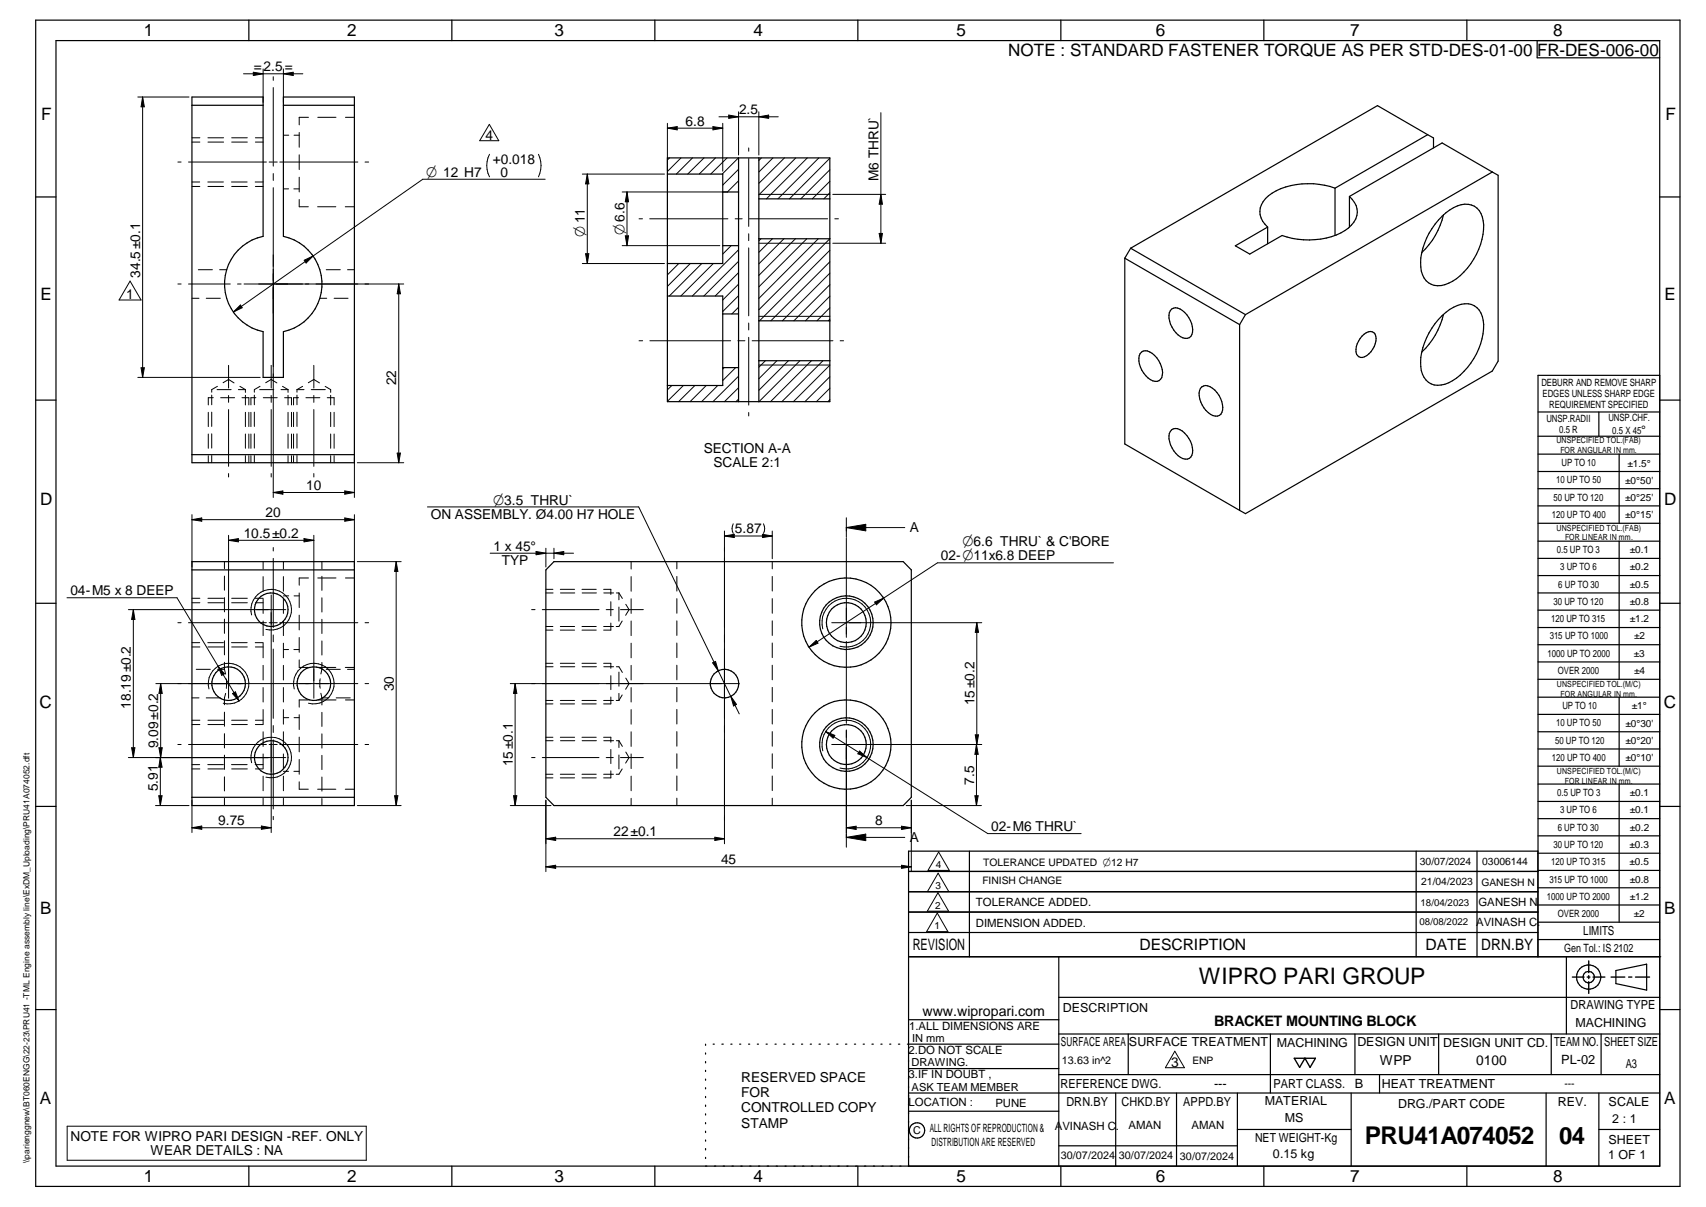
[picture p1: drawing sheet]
<svg xmlns="http://www.w3.org/2000/svg" width="420mm" height="297mm" viewBox="0 0 420 297" stroke-linecap="round" stroke-linejoin="round" font-family="sans-serif">
<g fill="none" stroke="#000" stroke-width=".3">
<path d="M8.8 5h405v287h-405zM13.8 10h395v277h-395zM61.3 5v5M111.3 5v5M161.3 5v5M211.3 5v5M261.3 5v5M311.3 5v5M361.3 5v5M378.6 10v4.2h30.2M47.3 25.9h17.5M47.3 23.9h17.5v34.3a12 12 0 0 0-9.5 11.7 12 12 0 0 0 9.5 11.7v11.3h5v-11.3a12 12 0 0 0 9.5-11.7 12 12 0 0 0-9.5-11.7v-34.3h17.5v90h-40z"/>
<path d="M69.8 25.9h17.5M164.4 38.9h40v59.9h-40zM181.9 38.9v59.9M186.9 38.9v59.9M351.6 33.1l1.4 .9v2.4M351.6 33.1l-12.4-7.1-60.7 35.1M351.6 33.1l-22.8 13.2M8.8 48.5h5M164.4 42.8h13.6v22.1h-13.6M178 47.2h3.9M186.9 48.9h17.5M186.9 58.8h17.5"/>
<path d="M312.2 55.9v4.1M328.8 46.3v11.7M328.8 46.3a18.6 18.6 0 0 0-15.5 1.2 5 5 0 0 0-2.3 6.9l1.2 1.5M332.3 48.3a4.7 4.7 0 0 1-.2 7.8 18 18 0 0 1-16.3 1.9l-8 4.5-3.6-2 8-4.6M332.3 48.3v7.6M355.2 53.2a7.6 7.6 0 0 1 7.2-2.7 4.7 4.7 0 0 1 3 4.9 16.9 16.9 0 0 1-8.6 14.3 4.5 4.5 0 0 1-6.9-4 16.7 16.7 0 0 1 5.3-12.5zM355.5 52.9a18.5 18.5 0 0 1-5.3 9.2M367.5 42.3l1.5 .8v45.8l-1.5 2.4-60.8 35.1-1.4-.8M367.5 42.3l-60.8 35.1M367.5 42.3l-12.3-7.1-22.9 13.1M408.8 48.5h5M164.4 72.9h13.6v22h-13.6"/>
<path d="M178 60.5h3.9M178 77.3h3.9M186.9 79h17.5M277 63.5l28.3 16.4M277 63.5v45.8l28.3 16.3M278.5 61.1l28.2 16.3M278.5 61.1l-1.5 2.4M288.5 76.1a2.52 2.52 0 0 1 3.2 .8 5.6 5.6 0 0 1 1.8 5.4 1.75 1.75 0 0 1-2.8 .5 6.3 6.3 0 0 1-2.7-5.8zM305.3 79.9v45.7M306.7 77.4l-1.4 2.5M355.2 77.7a7.9 7.9 0 0 1 7.2-2.8 5.4 5.4 0 0 1 3 6.1 16.9 16.9 0 0 1-8.6 13.2 4.7 4.7 0 0 1-5.6-.6 8.7 8.7 0 0 1-.8-8 18.3 18.3 0 0 1 4.8-7.9zM355.5 77.4a18.2 18.2 0 0 1-5.3 9.2"/>
<path d="M8.8 98.5h5M178 90.5h3.9M186.9 88.8h17.5M281.1 86.7a2.41 2.41 0 0 1 3.2 .8 5.8 5.8 0 0 1 1.8 5.4 1.77 1.77 0 0 1-2.8 .5 5.7 5.7 0 0 1-2.5-6.4zM296 95.2a2.54 2.54 0 0 1 3.2 .8 5.7 5.7 0 0 1 1.7 5.5 1.75 1.75 0 0 1-2.8 .5 6.2 6.2 0 0 1-2.7-5.9zM335.4 82.7a2.05 2.05 0 0 1 3.3-.5 4.8 4.8 0 0 1-3.1 5.8 1.56 1.56 0 0 1-1.6-2 5.3 5.3 0 0 1 1.4-3.3zM408.8 92.4h-30v143.1M408.8 98.5h5M47.3 111.9h40M288.5 105.8a2.4 2.4 0 0 1 3.3 .8 5.5 5.5 0 0 1 1.7 5.5 1.75 1.75 0 0 1-2.8 .5 6.3 6.3 0 0 1-2.7-5.9zM378.8 101.4h30M378.8 107.4h30"/>
<path d="M378.8 111.8h30M378.8 116h30M393.8 101.4v6M398.8 111.8v17M47.3 138.2h40v60h-40zM136.4 138.2h86.1l1.9 2.1v55.9l-1.9 2h-86.1l-2-2v-55.9zM378.8 120.3h30M378.8 124.5h30M378.8 128.8h30M378.8 133.2h30M378.8 137.4h30M398.8 133.2v34"/>
<path d="M8.8 148.5h5M47.3 140.3h40M378.8 141.6h30M378.8 145.9h30M378.8 150.2h30M378.8 154.4h30M378.8 158.7h30M408.8 148.5h5M378.8 162.9h30M378.8 167.2h30M378.8 171.6h30M378.8 175.8h30"/>
<path d="M398.8 171.6v17M8.8 198.5h5M47.3 196.2h40M378.8 180.1h30M378.8 184.3h30M378.8 188.6h30M378.8 193h30M378.8 197.2h30M398.8 193v33.9M408.8 198.5h5M223.8 219.5h154.9M223.8 214.5h154.9"/>
<path d="M238.7 209.5v26M348.8 209.5v26M363.8 209.5v26M378.8 201.5h30M378.8 205.7h30M378.8 210h30M378.8 214.2h30M378.8 218.5h30M223.8 235.5h185.2M223.8 229.5h154.9M223.8 224.5h154.9M260.8 235.5v51.5"/>
<path d="M378.7 235.5v-26h-154.9v77.5M378.8 222.7h30M378.8 226.9h30M378.8 231.2h30M385.8 235.5v19M398 238.8l7.5-1.5v6.4l-7.5-1.6zM8.8 248.5h5M173.8 257v.3M173.8 259.1v.3M175.6 257h.3M177.8 257h.3M180 257h.3"/>
<path d="M182.1 257h.3M184.4 257h.2M186.5 257h.3M188.7 257h.3M190.9 257h.3M193 257h.3M195.2 257h.3M197.4 257h.3M199.5 257h.3M201.7 257h.3M203.9 257h.3M206.1 257h.3"/>
<path d="M208.2 257h.4M210.4 257h.3M212.6 257h.3M214.7 257h.4M216.9 257h.3M219.1 257h.3M221.3 257h.3M223.8 251h37M260.8 257h-37.3M260.8 245.4h148M260.8 254.5h148M277.9 254.5v10"/>
<path d="M312.9 254.5v14.5M333.7 254.5v10M354.3 254.5v10M382 254.5v10M394.3 254.5v10M408.8 248.5h5M173.8 261.2v.4M173.8 263.4v.3M173.8 265.6v.3M173.8 267.7v.3M173.8 269.8v.3M173.8 271.9v.4"/>
<path d="M173.8 274.1v.3M173.8 276.3v.3M173.8 278.4v.3M223.8 269h185M223.8 263h37M223.8 273.5h37M260.8 264.5h148M274.8 269v18M289.8 269v18M304.7 269v18M304.7 278h28.1M332.8 269v18"/>
<path d="M339.8 264.5v4.5M380.8 269v18M393.8 269v18M393.8 278h15M61.3 287v5M111.3 287v5M161.3 287v5M173.8 280.5v.3M173.8 282.7v.3M173.8 284.8v.3M211.3 287v5M260.8 282h43.9"/>
<path d="M261.3 287v5M311.3 287v5M361.3 287v5"/>
<circle cx="66.8" cy="150" r="4.1"/>
<circle cx="208.4" cy="153.2" r="4.9"/>
<circle cx="208.5" cy="153.2" r="11"/>
<circle cx="208.5" cy="153.2" r="6.6"/>
<circle cx="56.3" cy="168.2" r="4.1"/>
<circle cx="77.3" cy="168.2" r="4.1"/>
<circle cx="178.4" cy="168.2" r="3.5"/>
<circle cx="66.8" cy="186.4" r="4.1"/>
<circle cx="208.4" cy="183.2" r="4.9"/>
<circle cx="208.4" cy="183.2" r="6.6"/>
<circle cx="208.4" cy="183.2" r="11"/>
<circle cx="391.3" cy="240.5" r="2.99"/>
<circle cx="391.3" cy="240.5" r="1.41"/>
<circle cx="225.9" cy="278.2" r="1.89"/>
</g>
<g fill="none" stroke="#000" stroke-width=".25">
<path d="M60 18.2h14.6M62.4 17.8l2.4 .4-2.4 .4zM64.8 17v8.2M67.3 18.9v.9M69.8 18.2l2.4-.4v.8zM69.8 17v8.2M33.9 23.9h12.7M35.1 23.9l.4 2.4h-.8zM35.1 23.9v69M43.8 39.9h.8M46.4 39.9h19.2M47.3 33.9h1.9"/>
<path d="M47.3 35h1.9M51.2 33.9h3.9M51.2 35h3.9M57.1 33.9h3.8M57.1 35h3.8M62.9 33.9h1.9M62.9 35h1.9M66.3 39.9h.8M67.3 21.5v19.4M67.4 39.9h.9M68.9 39.9h19.2M69.8 33.3h1.3"/>
<path d="M72.4 33.3h1.3M73.7 32.6v3.6M73.7 38.1v3.6M76 28.9h-2.3v1.8M78.3 28.9h4.5M85.1 28.9h2.2M89.9 39.9h.9M120.5 30.6l2.3 4h-4.7zM120.6 38a6 6 0 0 0 0 5.5M132.6 38a6.4 6.4 0 0 1 0 5.5M164.4 31.5h13.6M164.4 31.5l2.4-.3v.8z"/>
<path d="M164.4 30.4v11.7M164.9 38.9l-.5 .5M167.7 38.9l-3.3 3.3M170.5 38.9l-3.9 3.9M173.4 38.9l-4 3.9M175.6 31.2l2.4 .3-2.4 .5zM176.2 38.9l-4 3.9M177.1 28.7h14.6M178 30.4v11.7M179.1 38.9l-4.1 3.9M179.5 28.3l2.4 .4-2.4 .4zM181.9 38.9l-4 3.9"/>
<path d="M181.9 27.5v10.6M184.4 36.4v.8M184.4 39v16.7M186.9 28.7l2.4-.4v.8zM186.9 27.5v10.6M187.5 38.9l-.6 .6M190.4 38.9l-3.5 3.4M193.2 38.9l-6.3 6.2M196 38.9l-9.1 9.1M198.8 38.9l-10 10M201.7 38.9l-10.1 10M204.4 38.9l-10 10"/>
<path d="M216.9 27.7v32.2M47.3 45.9h1.9M47.3 44.8h1.9M51.2 44.8h3.8M51.2 45.9h3.9M57 44.8h3.9M57.1 45.9h3.8M62.9 44.8h1.9M62.9 45.9h1.9M67.3 42.7v1.7M67.3 46.2v76.2M69.8 46.5h1.3"/>
<path d="M72.4 46.5h1.3M73.7 43.6v3.6M73.7 49.1v1.8h2.2M78.2 50.9h4.5M85 50.9h2.3M134.3 44.1h-30.2l-27 18.9M143.4 42.8h20.2M144.6 42.8v22.1M144.6 42.8l.4 2.5h-.8zM153.2 47.2h26M154 58h.8l-.4 2.5zM154.4 47.2v13.3"/>
<path d="M154.4 47.2l.4 2.5h-.8zM157.4 53.8h.8M160 53.8h19.3M181 53.8h1.8M181.9 44.5l-2.8 2.7M181.9 41.7l-3.9 3.9M184.4 57.5v1.7M184.6 53.8h19.2M186.9 47.8h17.5M186.9 59.9h17.5M187.4 58.8l-.5 .5M190.2 58.8l-3.3 3.3"/>
<path d="M193.1 58.8l-6.2 6.1M195.9 58.8l-9 9M198.7 58.8l-11.8 11.8M201.5 58.8l-14.6 14.6M204.4 47.5l-1.5 1.4M204.4 44.6l-4.3 4.3M204.4 41.8l-7.2 7.1M204.4 58.8l-17.5 17.4M205.1 47.8h13M205.1 59.9h13M205.6 53.8h.9M216.5 57.4h.8l-.4 2.5z"/>
<path d="M216.9 47.8l.4 2.4h-.8zM32 69.2l2.7 4.6h-5.4zM43.8 69.9h.8M46.4 69.9h10.3M47.3 73.4h1.7M48.8 66.4h3.5M50.8 73.4h3.5M54.1 66.4h1.7M57.5 76.8l1.7-1.7 .4 .6zM58.5 69.9h.9M60.1 69.9h39.3M74.9 64.1l2.2-1.1-1.7 1.7z"/>
<path d="M77.1 63l-19.6 13.8M78.8 73.4h1.7M80.3 66.4h3.5M82.3 73.4h3.4M85.6 66.4h1.7M98.2 69.9l.4 2.4h-.8zM98.2 69.9v44M143.4 64.9h20.2M144.2 62.4h.8l-.4 2.5zM153.2 60.5h24.1M167.2 64.9l-2.8 2.7M170 64.9l-5.6 5.6"/>
<path d="M172.8 64.9l-8 8M175.7 64.9l-8 8M180.1 60.5l-2.1 2M181.9 61.5l-11.4 11.4M181.9 75.6l-1.7 1.7M181.9 64.3l-8.6 8.6M181.9 69.9l-3.9 3.9M181.9 72.8l-3.9 3.9M181.9 67.1l-5.8 5.8M184.4 61v16.7M184.4 79.5v1.7M186.9 77.9h17.5"/>
<path d="M204.4 78.6l-.4 .4M204.4 75.7l-3.2 3.3M204.4 72.9l-6 6.1M204.4 70.1l-8.9 8.9M204.4 67.2l-11.7 11.8M204.4 64.4l-14.5 14.6M204.4 61.6l-17.3 17.4M33.9 92.9h30.2M34.7 90.5h.8l-.4 2.4zM52.1 97.2v2.4M52.5 97.9h-1.2v1.8M53.5 95.9h3.4"/>
<path d="M53.5 95.1l-1.4 .8v.6M54.3 97.9h3.5M54.9 94.2l1.4-.8 1.3 .8M56.3 89.9v5.6M56.3 97.3v1.7M58.7 95.9h1.7M59.1 95.1l1.3 .8M59.6 97.9h1.7v1.8M60.4 95.9v.7M60.4 97.3v2.4M62.6 97.2v2.4M63 97.9h-1.2v1.8"/>
<path d="M64 95.9h3.4M64 95.1l-1.4 .8v.6M64.8 97.9h3.5M65.4 94.2l1.4-.8 1.4 .8M66.8 89.9v5.6M66.8 97.3v1.7M69.2 95.9h1.7M69.6 95.1l1.3 .8M70.1 97.9h1.7v1.8M70.9 95.9v.7M70.9 97.3v2.4M73.1 95.9v.6"/>
<path d="M73.1 97.2v2.4M73.1 95.9h1.8M73.5 97.9h-1.2v1.8M74.5 95.1l-1.4 .8M75.3 97.9h3.5M75.9 94.2l1.4-.8 1.4 .8M76.7 95.9h3.4M77.3 89.9v5.6M77.3 97.3v1.7M80.1 95.1l1.3 .8v.7M80.6 97.9h1.7v1.8M81.4 97.3v2.4"/>
<path d="M157.4 83.9h.9M160.1 83.9h19.8M165.5 94.9l-1.1 1M168.3 94.9l-3.9 3.9M171.1 94.9l-4 3.9M173.9 94.9l-3.9 3.9M176.8 94.9l-4 3.9M178.3 90.5l-.3 .3M181.2 90.5l-3.2 3.1M181.7 83.9h1.8M181.9 98.2l-.6 .6M181.9 92.6l-6.3 6.2"/>
<path d="M181.9 95.4l-3.5 3.4M184.4 83v16.7M185.2 83.9h19.9M186.9 89.8h17.5M188.5 88.8l-1.6 1.6M191.3 88.8l-4.4 4.4M194.2 88.8l-7.3 7.3M197 88.8l-10.1 10M199.8 88.8l-10 10M202.7 88.8l-10.1 10M204.4 98.3l-.5 .5M204.4 95.5l-3.3 3.3"/>
<path d="M204.4 92.7l-6.2 6.1M204.4 89.9l-9 8.9M206.9 83.9h.9M51.3 101.5v3.5M51.3 106.8v3.5M51.3 112.1v1.8M52.1 101.4v3.5M52.1 106.8v3.5M52.1 112.1v1.8M56.3 100.8v14M56.3 116.5v.9M60.4 101.5v3.5"/>
<path d="M60.4 106.8v3.5M60.4 112.1v1.8M61.3 101.5v3.5M61.3 106.8v3.5M61.3 112.1v1.8M61.8 101.5v3.5M61.8 106.8v3.5M61.8 112.1v1.8M62.6 101.4v3.5M62.6 106.8v3.5M62.6 112.1v1.8M66.8 100.8v14"/>
<path d="M66.8 116.5v.9M70.9 101.5v3.5M70.9 106.8v3.5M70.9 112.1v1.8M71.8 101.5v3.5M71.8 106.8v3.5M71.8 112.1v1.8M72.3 101.5v3.5M72.3 106.8v3.5M72.3 112.1v1.8M73.1 101.4v3.5M73.1 106.8v3.5"/>
<path d="M73.1 112.1v1.8M77.3 100.8v14M77.3 116.5v.9M81.4 101.5v3.5M81.4 106.8v3.5M81.4 112.1v1.8M82.3 101.5v3.5M82.3 106.8v3.5M82.3 112.1v1.8M87.3 112.6v9.8M88 113.9h11.4M97.8 111.5h.8l-.4 2.4z"/>
<path d="M184.4 101.5v.9M47.3 127.9h40M47.3 127.9l2.4-.4v.8zM47.3 126.7v12.8M55.3 138.2v1.8M56.3 131.7v40.1M56.3 133h21M56.3 133l2.4-.5v.8zM64.8 138.2v1.8M67.3 121.2h20M67.3 121.2l2.4-.4v.8zM67.3 134.7v.9"/>
<path d="M67.3 137.4v17M69.8 138.2v1.8M74.9 132.5l2.4 .5-2.4 .3zM77.3 131.7v40.1M79.3 138.2v1.8M84.9 120.8l2.4 .4-2.4 .4zM84.9 127.5l2.4 .4-2.4 .4zM87.3 126.7v12.8M88 138.2h10.8M97.6 138.2v60M97.6 138.2l.4 2.4h-.8zM105.3 124.8h52l19.6 40.3"/>
<path d="M120.7 136.1h20.6M132 135.7l2.4 .4-2.4 .4zM134.4 134.9v4.6M136.4 136.1l2.4-.4v.8zM136.4 134.9v2.6M155.4 138.2v1.8M166.7 138.2v1.8M178.4 131.9l2.4-.4v.8zM178.4 130.7v76.9M178.4 131.9h11.8M180.6 128.9a2.52 2.52 0 0 0 0 2.4M187.8 131.5l2.4 .4-2.4 .4z"/>
<path d="M188 128.9a2.52 2.52 0 0 1 0 2.4M190.2 130.7v6.8M190.2 138.2v1.8M208.4 127.4v4.8M208.4 129.8h14.4M208.4 129.8l4.8-.8v1.6zM208.4 132.5v24.3M274.2 138.5h-43.3l-13.3 8.7M16.5 147.1h27.1l10.1 16.9M31.6 150h38.8M32.8 150v36.4M32.8 150l.4 2.4h-.8z"/>
<path d="M43.8 153.2h.8M46.4 153.2h19.2M47.3 159.2h1.9M47.3 158.2h1.9M47.3 148.3h1.9M47.3 147.2h1.9M51.2 158.2h3.8M51.2 159.2h3.9M51.2 148.3h3.9M51.2 147.2h3.9M55.3 141.8v3.4M55.3 147.1v3.5"/>
<path d="M55.3 152.4v3.5M55.3 157.7v3.5M57 158.2h3.9M57.1 159.2h3.8M57.1 148.3h3.8M57.1 147.2h3.8M62 151.3a5 5 0 0 1 4.4-6.2 5 5 0 0 1 5.4 5.4 5 5 0 0 1-6.3 4.4M62.9 158.2h1.9M62.9 159.2h1.9M62.9 148.3h1.9M62.9 147.2h1.9M64.8 141.9v3.6"/>
<path d="M64.8 147.4v3.6M64.8 152.8v3.6M64.8 158.3v3.6M66.3 153.2h.8M66.8 146.4v58.5M67.3 156.3v1.6M67.3 159.7v17.1M67.4 153.2h.9M68.9 153.2h19.2M69.8 141.9v3.6M69.8 147.4v3.6M69.8 152.8v3.6"/>
<path d="M69.8 158.3v3.6M69.8 159.9h1.3M69.8 146.6h1.3M72.4 159.9h1.3M72.4 146.6h1.3M73.7 145.9v3.6M73.7 151.4v3.6M73.7 156.9v3.6M76 142.2h-2.3v1.8M78.3 142.2h4.5M79.3 141.8v3.5M79.3 147.1v3.5"/>
<path d="M79.3 152.4v3.5M79.3 157.7v3.5M85.1 142.2h2.2M89.9 153.2h.9M130.9 150h.9M133.6 150h13.9M134.4 155.1h1.8M134.4 145h1.8M134.4 154.2h1.8M134.4 145.9h1.8M138 155.1h3.5M138 145h3.5"/>
<path d="M138 154.2h3.5M138 145.9h3.6M143.3 155.1h3.5M143.3 145h3.5M143.3 154.2h3.5M143.4 145.9h3.5M148.7 145h1.7v1.3M148.7 154.2h2.4M148.7 145.9h2.4M149.3 150h1.7M150.4 148.1v3.5M150.4 153.3v1.8h-1.7"/>
<path d="M151.8 145.9h.6M152.4 145.9l.9 1.4M152.4 145.9v1.7M152.4 149.4v3.5M152.8 150h5.6M153.2 152.8l-.8 1.4h-.6M154.1 148.7l.8 1.3-.8 1.4M155.4 141.9v3.6M155.4 147.4v3.6M155.4 152.8v3.6M155.4 158.3v3.6M166.7 141.9v3.6"/>
<path d="M166.7 147.3v3.6M166.7 152.8v3.6M166.7 158.2v3.6M190.2 141.9v3.6M190.2 147.3v3.6M190.2 152.8v3.6M190.2 158.2v3.6M199.3 159.3l1.7-1.7 .5 .7zM202.6 154.8a6 6 0 0 1 5.4-7.5 6 6 0 0 1 6.4 6.5 6 6 0 0 1-7.5 5.2M204.8 153.2h37M208.4 157.9v20.1M215.4 148.2l2.2-1-1.8 1.6z"/>
<path d="M217.6 147.2l-18.3 12.1M240.6 153.2v30M240.6 153.2l.4 2.4h-.8zM38.4 168.2h49.7M39.6 168.2v18.2M39.6 168.2l.4 2.4h-.9zM47.3 178.3h1.9M47.3 171.7h1.7M47.3 177.2h1.9M48.3 164.7h3.5M50.8 171.7h3.5M51.2 178.3h3.9"/>
<path d="M51.2 177.2h3.9M51.5 169.5a5 5 0 0 1 4.3-6.2 5 5 0 0 1 5.4 5.4 5 5 0 0 1-6.2 4.4M53.6 164.7h1.7l.3 1.2M53.7 164l5.2 8.5M53.7 164l1.6 1.8-.7 .4zM55.3 163v1.8M55.3 175.3v3.4M55.6 170.6l-.3 1.1v1.7M55.7 167.1v2.3M57.1 178.3h3.8M57.1 177.2h3.8M57.3 170.7l.7-.4 .9 2.2z"/>
<path d="M62.9 178.3h1.9M62.9 177.2h1.9M64.8 163.7v3.6M64.8 169.2v3.6M64.8 174.6v3.6M67.3 178.6v1.7M69.8 176.6h1.3M69.8 163.7v3.6M69.8 169.2v3.6M69.8 174.6v3.6M72.4 176.6h1.3M72.5 169.5a5 5 0 0 1 4.3-6.2 5 5 0 0 1 5.5 5.4 5 5 0 0 1-6.3 4.4"/>
<path d="M73.7 162.4v1.9h2.2M73.7 175.9v3.6M76 172.3h-2.3v1.7M78.2 164.3h4.5M78.3 172.3h4.5M78.9 167v2.4M79 170.6l.3 1.1M79.3 164.7l-.3 1.2M79.3 163v1.8M79.3 171.7v1.8M79.3 175.3v3.5M79.3 171.7h1.7"/>
<path d="M80.3 164.7h3.5M82.8 171.7h3.5M85 164.3h2.3M85.1 172.3h2.2M85.6 164.7h1.7M89.9 168.2h.9M126.9 168.2v30M126.9 168.2l.4 2.4h-.8zM134.4 173.2h1.8M134.4 163.2h1.8M134.4 172.4h1.8M134.4 164.1h1.8"/>
<path d="M138 173.2h3.5M138 163.2h3.5M138 172.4h3.5M138 164.1h3.6M143.3 173.2h3.5M143.3 163.2h3.5M143.3 172.4h3.5M143.4 164.1h3.5M148.7 163.2h1.7v1.3M148.7 172.4h2.4M148.7 164.1h2.4M150.4 171.5v1.7h-1.7"/>
<path d="M150.4 166.3v3.4M151.8 172.4h.6M151.8 164.1h.6l.9 1.4M152.4 165.4v3.5M152.4 170.6v1.8M153.2 171l-.8 1.4M154.1 166.9l.8 1.3-.8 1.4M155.4 163.7v3.6M155.4 169.2v3.6M155.4 174.6v3.6M166.7 163.7v3.6M166.7 169.2v3.5"/>
<path d="M166.7 174.6v3.6M175 168v.2M175 168.5v.2M175.5 163.1l.7-.3 .7 2.3zM176.9 165.1l5.2 10.6M180 171.4l1.4 2-.7 .3zM181.9 168.7v.2M181.9 168.1v.3M182 168.2h-56.3M190.2 163.7v3.6M190.2 169.2v3.5M190.2 174.6v3.6"/>
<path d="M208.4 179.6v28.9M31.6 186.4h38.8M32.4 184h.8l-.4 2.4zM38.3 198.2h8.3M39.1 195.8h.8l-.4 2.4zM39.1 184h.9l-.4 2.4zM39.5 186.4l.4 2.4h-.8zM39.5 186.4v11.8M43.8 183.2h.8M46.4 183.2h19.2M47.3 196.9v8M47.3 188.2h1.9"/>
<path d="M47.3 189.2h1.9M51.2 188.2h3.8M51.2 189.2h3.9M55.3 180.6v3.5M55.3 185.8v3.6M55.3 191.2v3.4M55.3 196.5v1.7M57 188.2h3.9M57.1 189.2h3.8M62 187.7a5 5 0 0 1 4.4-6.2 5 5 0 0 1 5.4 5.4 5 5 0 0 1-6.3 4.4M62.9 188.2h1.9M62.9 189.2h1.9"/>
<path d="M64.8 180.1v3.6M64.8 185.5v3.6M64.8 191v3.6M64.8 196.5v1.7M66.3 183.2h.8M67.3 182.1v17M67.4 183.2h.9M68.9 183.2h19.2M69.8 189.8h1.3M69.8 180.1v3.6M69.8 185.5v3.6M69.8 191v3.6"/>
<path d="M69.8 196.5v1.7M72.4 189.8h1.3M73.7 181.4v3.6M73.7 186.9v3.6M73.7 192.4v1.8h2.2M78.2 194.2h4.5M79.3 180.6v3.5M79.3 185.9v3.5M79.3 191.2v3.5M79.3 196.5v1.7M85 194.2h2.3M88 198.2h10.8"/>
<path d="M89.9 183.2h.9M97.2 195.8h.8l-.4 2.4zM125.7 198.2h10M126.5 195.8h.8l-.4 2.4zM130.9 186.4h.9M133.6 186.4h13.9M134.4 191.4h1.8M134.4 181.4h1.8M134.4 190.5h1.8M134.4 182.3h1.8M134.4 196.9v17.6M138 191.4h3.5"/>
<path d="M138 181.4h3.5M138 190.5h3.5M138 182.3h3.6M143.3 191.4h3.5M143.3 181.4h3.5M143.3 190.5h3.5M143.4 182.3h3.5M148.7 181.4h1.7v1.3M148.7 190.5h2.4M148.7 182.3h2.4M149.3 186.4h1.7M150.4 184.4v3.5"/>
<path d="M150.4 189.7v1.7h-1.7M151.8 182.3h.6M152.4 182.3l.9 1.4M152.4 182.3v1.7M152.4 185.8v3.4M152.8 186.4h5.6M153.2 189.2l-.8 1.3h-.6M154.1 185.1l.8 1.3-.8 1.4M155.4 180.1v3.6M155.4 185.5v3.6M155.4 191v3.6M155.4 196.5v1.7"/>
<path d="M166.7 180v3.6M166.7 185.5v3.6M166.7 191v3.6M166.7 196.4v1.8M190.2 180v3.6M190.2 185.5v3.6M190.2 191v3.6M190.2 196.4v1.8M202.6 184.8a6 6 0 0 1 5.3-7.5 6 6 0 0 1 6.5 6.5 6 6 0 0 1-7.5 5.2M203.4 180l2.2 1-.4 .7zM203.4 180l10.1 6.4M204.8 183.2h37"/>
<path d="M211.7 184.8l1.8 1.6-2.2-.9zM213.5 186.4l29.8 18.7h23M223.2 198.2h18.5M224.4 196.9v17.6M240.1 195.8h.8l-.4 2.4zM240.2 180.8h.8l-.4 2.4zM240.5 183.2v15M240.5 183.2l.4 2.4h-.8zM47.3 203.7h19.5M47.3 203.7l2.4-.4v.8zM64.4 203.3l2.4 .4-2.4 .4zM67.3 200.9v.8"/>
<path d="M134.4 206.4l2.5-.4v.8zM134.4 213.3l2.5-.4v.8zM134.4 206.4h44M134.4 213.3h90M176.1 206l2.3 .4-2.3 .4zM208.4 203.7l2.5-.4v.8zM208.4 203.7h16M208.4 206.1l4.8-.8v1.6zM208.4 206.1h14.4M222 203.3l2.4 .4-2.4 .4zM222 212.9l2.4 .4-2.4 .4zM231 219.7l2.6 4.5h-5.2z"/>
<path d="M231 214.9l2.7 4.5h-5.3zM231.2 209.7l2.6 4.5h-5.3zM230.8 224.7l2.7 4.6h-5.3zM289.3 258.7l2.4 4.1h-4.7zM16.5 277.2h73.7v8.3h-73.7z"/>
</g>
<path d="M391.3 236.5v2.9M387.3 240.5h2.8M390.9 240.5h.7M391.3 240.1v.7M391.3 241.6v2.9M392.3 240.5h3M396.8 240.5h3.4M401.1 240.5h.8M402.8 240.5h3.5M318.8 260.4h5.2l-1.3 2.3-1.3-2.3-1.3 2.3z" fill="none" stroke="#000" stroke-width=".34"/>
<g fill="#000">
<path d="M62.4 17.8l2.4 .4-2.4 .4zM69.8 18.2l2.4-.4v.8zM35.1 23.9l.4 2.4h-.8zM164.4 31.5l2.4-.3v.8zM175.6 31.2l2.4 .3-2.4 .5zM179.5 28.3l2.4 .4-2.4 .4zM186.9 28.7l2.4-.4v.8zM144.6 42.8l.4 2.5h-.8zM154 58h.8l-.4 2.5zM154.4 47.2l.4 2.5h-.8zM216.9 47.8l.4 2.4h-.8zM216.5 57.4h.8l-.4 2.5z"/>
<path d="M59.2 75.1l.4 .6-2.1 1.1zM74.9 64.1l2.2-1.1-1.7 1.7zM98.2 69.9l.4 2.4h-.8zM144.2 62.4h.8l-.4 2.5zM34.7 90.5h.8l-.4 2.4zM97.8 111.5h.8l-.4 2.4zM47.3 127.9l2.4-.4v.8zM56.3 133l2.4-.5v.9zM67.3 121.2l2.4-.4v.8zM74.9 132.5l2.4 .5-2.4 .4zM84.9 120.8l2.4 .4-2.4 .4zM84.9 127.5l2.4 .4-2.4 .4z"/>
<path d="M132 135.7l2.4 .4-2.4 .4zM136.4 136.1l2.4-.4v.8zM178.4 131.9l2.4-.4v.8zM187.8 131.5l2.4 .4-2.4 .4zM208.4 129.8l4.8-.8v1.6zM32.8 150l.4 2.4h-.8zM97.6 138.2l.4 2.4h-.8zM199.3 159.3l1.7-1.7 .5 .7zM215.4 148.2l2.2-1-1.8 1.6zM240.6 153.2l.4 2.4h-.8zM39.6 168.2l.4 2.4h-.9zM53.7 164l1.6 1.8-.7 .4z"/>
<path d="M57.3 170.7l.7-.4 .9 2.2zM126.9 168.2l.4 2.4h-.8zM175.5 163.1l.7-.3 .7 2.3zM180 171.4l1.4 2-.7 .3zM32.4 184h.8l-.4 2.4zM39.5 186.4l.4 2.4h-.8zM39.1 195.8h.8l-.4 2.4zM39.1 184h.9l-.4 2.4zM97.2 195.8h.8l-.4 2.4zM126.5 195.8h.8l-.4 2.4zM203.4 180l2.2 1-.4 .7zM211.7 184.8l1.8 1.6-2.2-.9z"/>
<path d="M240.1 195.8h.8l-.4 2.4zM240.5 183.2l.4 2.4h-.8zM240.2 180.8h.8l-.4 2.4zM47.3 203.7l2.4-.4v.8zM64.4 203.3l2.4 .4-2.4 .4zM134.4 206.4l2.5-.4v.8zM134.4 213.3l2.5-.4v.8zM176.1 206l2.3 .4-2.3 .4zM208.4 203.7l2.5-.4v.8zM208.4 206.1l4.8-.8v1.6zM222 203.3l2.4 .4-2.4 .4zM222 212.9l2.4 .4-2.4 .4z"/>
</g>
<text font-size="6" x="336.2" y="281.6">PRU41A074052</text>
<text font-size="5.9" x="384" y="281.6">04</text>
<text font-size="5.6" x="295.3" y="242.2">WIPRO PARI GROUP</text>
<g font-size="4.2">
<text x="35.4" y="9">1</text>
<text x="85.5" y="8.9">2</text>
<text x="136.6" y="9">3</text>
<text x="185.6" y="9">4</text>
<text x="235.6" y="9">5</text>
<text x="284.6" y="8.8">6</text>
<text x="332.6" y="9">7</text>
<text x="382.6" y="9">8</text>
<text x="248.3" y="13.8">NOTE : STANDARD FASTENER TORQUE AS PER STD-DES-01-00 FR-DES-006-00</text>
<text x="10.1" y="29.6">F</text>
<text x="410.2" y="29.6">F</text>
<text x="9.9" y="73.9">E</text>
<text x="409.9" y="73.9">E</text>
<text x="9.9" y="124.2">D</text>
<text x="409.9" y="124.2">D</text>
<text x="9.7" y="174.3">C</text>
<text x="409.7" y="174.3">C</text>
<text x="9.9" y="225">B</text>
<text x="409.8" y="225">B</text>
<text x="9.8" y="271.7">A</text>
<text x="409.8" y="271.7">A</text>
<text x="35.4" y="291">1</text>
<text x="85.5" y="290.9">2</text>
<text x="136.6" y="291">3</text>
<text x="185.6" y="291">4</text>
<text x="235.6" y="291">5</text>
<text x="284.6" y="290.8">6</text>
<text x="332.6" y="291">7</text>
<text x="382.6" y="291">8</text>
</g>
<g font-size="3.9">
<text x="224.8" y="233.8">REVISION</text>
<text x="280.7" y="233.8">DESCRIPTION</text>
<text x="351.1" y="233.8">DATE</text>
<text x="364.8" y="233.8">DRN.BY</text>
</g>
<g font-size="3.7">
<text x="105" y="43.5">O 12 H7</text>
<text x="144" y="58.2" transform="rotate(-90 144 58.2)">O11</text>
<text x="153.8" y="57.8" transform="rotate(-90 153.8 57.8)">O6.6</text>
<text x="121.4" y="124.2">O3.5 THRU`</text>
<text x="237.1" y="134.3">O6.6 THRU` &amp; C'BORE</text>
</g>
<text font-size="3.6" x="299" y="252.6">BRACKET MOUNTING BLOCK</text>
<text font-size="3.5" x="227.2" y="250">www.wipropari.com</text>
<g font-size="3.4">
<text x="62.5" y="17.6">=</text>
<text x="64.9" y="17.6">2.5</text>
<text x="70.1" y="17.6">=</text>
<text x="182" y="28.1">2.5</text>
<text x="119.5" y="34.5">4</text>
<text x="168.9" y="30.9">6.8</text>
<text x="121.4" y="40.4">+0.018</text>
<text x="123.3" y="43.5">0</text>
<text x="216.4" y="44.5" transform="rotate(-90 216.4 44.5)">M6 THRU`</text>
<text x="34.5" y="68.4" transform="rotate(-90 34.5 68.4)">34.5±0.1</text>
<text x="31.1" y="73.5">1</text>
<text x="97.6" y="94.9" transform="rotate(-90 97.6 94.9)">22</text>
<text x="173.3" y="111.4">SECTION A-A</text>
<text x="175.7" y="115">SCALE 2:1</text>
<text x="75.4" y="120.6">10</text>
<text x="65.4" y="127.3">20</text>
<text x="106.1" y="127.8">ON ASSEMBLY. Ø4.00 H7 HOLE</text>
<text x="181" y="131.3">5.87</text>
<text x="224.1" y="131">A</text>
<text x="60" y="132.3">10.5±0.2</text>
<text x="121.6" y="135.6">1 x 45°</text>
<text x="231.7" y="137.9">02-O11x6.8 DEEP</text>
<text x="123.6" y="139.1">TYP</text>
<text x="17.3" y="146.5">04-M5 x 8 DEEP</text>
<text x="97" y="170.1" transform="rotate(-90 97 170.1)">30</text>
<text x="240" y="173.6" transform="rotate(-90 240 173.6)">15±0.2</text>
<text x="32.2" y="174.4" transform="rotate(-90 32.2 174.4)">18.19±0.2</text>
<text x="39" y="184.1" transform="rotate(-90 39 184.1)">9.09±0.2</text>
<text x="126.3" y="188.6" transform="rotate(-90 126.3 188.6)">15±0.1</text>
<text x="38.9" y="194.7" transform="rotate(-90 38.9 194.7)">5.91</text>
<text x="239.9" y="193.1" transform="rotate(-90 239.9 193.1)">7.5</text>
<text x="53.8" y="203.1">9.75</text>
<text x="215.5" y="203.1">8</text>
<text x="151.1" y="205.8">22±0.1</text>
<text x="224.1" y="207.3">A</text>
<text x="244.1" y="204.6">02-M6 THRU`</text>
<text x="177.6" y="212.7">45</text>
<text x="288.4" y="262.6">3</text>
<text x="339.8" y="262.2">WPP</text>
<text x="363.6" y="262">0100</text>
<text x="182.6" y="266.2">RESERVED SPACE</text>
<text x="182.6" y="270">FOR</text>
<text x="182.6" y="273.7">CONTROLLED COPY</text>
<text x="17.4" y="280.8">NOTE FOR WIPRO PARI DESIGN -REF. ONLY</text>
<text x="182.6" y="277.5">STAMP</text>
<text x="37.1" y="284.4">WEAR DETAILS : NA</text>
</g>
<g font-size="3.1">
<text x="389.9" y="230.2">LIMITS</text>
<text x="261.8" y="249">DESCRIPTION</text>
<text x="386.8" y="248.4">DRAWING TYPE</text>
<text x="261.3" y="257.5">SURFACE AREA</text>
<text x="278" y="257.5">SURFACE TREATMENT</text>
<text x="314.5" y="257.6">MACHINING</text>
<text x="334.3" y="257.5">DESIGN UNIT</text>
<text x="355.4" y="257.6">DESIGN UNIT CD.</text>
<text x="382.8" y="257.3">TEAM NO.</text>
<text x="388" y="252.8">MACHINING</text>
<text x="395.1" y="257.4">SHEET SIZE</text>
<text x="384.5" y="261.9">PL-02</text>
<text x="400.4" y="262.8">A3</text>
<text x="261.2" y="267.8">REFERENCE DWG.</text>
<text x="299" y="267.8">---</text>
<text x="313.6" y="267.7">PART CLASS.</text>
<text x="333.7" y="267.7">B</text>
<text x="340.3" y="267.7">HEAT TREATMENT</text>
<text x="262.6" y="272.2">DRN.BY</text>
<text x="276.2" y="272.1">CHKD.BY</text>
<text x="291.4" y="272.2">APPD.BY</text>
<text x="311.5" y="272">MATERIAL</text>
<text x="344.3" y="272.6">DRG./PART CODE</text>
<text x="383.7" y="272.2">REV.</text>
<text x="396.2" y="272.3">SCALE</text>
<text x="309.1" y="280.9">NET WEIGHT-Kg</text>
<text x="316.5" y="276.1">MS</text>
<text x="396.1" y="281.4">SHEET</text>
<text x="397.1" y="276.4">2 : 1</text>
<text x="313.5" y="285.1">0.15 kg</text>
<text x="396.1" y="285.3">1 OF 1</text>
</g>
<text font-size="3" x="404.2" y="106.8">°</text>
<g font-size="2.8">
<text x="240.4" y="223">TOLERANCE ADDED.</text>
<text x="363.5" y="227.9">AVINASH C.</text>
<text x="364.1" y="223">GANESH N</text>
<text x="240.4" y="228">DIMENSION ADDED.</text>
<text x="385.2" y="234.4">Gen Tol.: IS 2102</text>
<text x="223.9" y="253.4">1.ALL DIMENSIONS ARE</text>
<text x="223.8" y="259.3">2.DO NOT SCALE</text>
<text x="223.8" y="265.4">3.IF IN DOUBT ,</text>
<text x="223.8" y="272.2">LOCATION :</text>
<text x="245.1" y="272.4">PUNE</text>
<text x="229" y="278.7">ALL RIGHTS OF REPRODUCTION &amp;</text>
<text x="259.8" y="278">AVINASH C.</text>
<text x="277.9" y="277.7">AMAN</text>
<text x="293.4" y="277.9">AMAN</text>
<text x="229.4" y="282.1">DISTRIBUTION ARE RESERVED</text>
</g>
<g font-size="2.7">
<text x="224.7" y="256.4">IN mm</text>
<text x="224.5" y="262.4">DRAWING.</text>
<text x="261.5" y="261.9">13.63 in^2</text>
<text x="224.5" y="268.4">ASK TEAM MEMBER</text>
<text x="224.9" y="279.2">C</text>
<text x="261.3" y="285.2">30/07/2024</text>
<text x="275.6" y="285.2">30/07/2024</text>
<text x="290.6" y="285.4">30/07/2024</text>
</g>
<g font-size="2.5">
<text x="379.6" y="95">DEBURR AND REMOVE SHARP</text>
<text x="379.9" y="97.7">EDGES UNLESS SHARP EDGE</text>
<text x="381.5" y="100.5">REQUIREMENT SPECIFIED</text>
<text x="380.9" y="103.8">UNSP.RADII</text>
<text x="384" y="106.6">0.5 R</text>
<text x="396.1" y="103.6">UNSP.CHF.</text>
<text x="397.1" y="106.8">0.5 X 45</text>
<text x="383.2" y="119">10 UP TO 50</text>
<text x="384.6" y="114.7">UP TO 10</text>
<text x="400.3" y="119">±0°50'</text>
<text x="400.8" y="114.8">±1.5°</text>
<text x="382.6" y="123.2">50 UP TO 120</text>
<text x="400.3" y="123.2">±0°25'</text>
<text x="382.2" y="127.4">120 UP TO 400</text>
<text x="400.3" y="127.4">±0°15'</text>
<text x="383.4" y="136.1">0.5 UP TO 3</text>
<text x="401.4" y="136.1">±0.1</text>
<text x="384.2" y="140.4">3 UP TO 6</text>
<text x="401.4" y="140.3">±0.2</text>
<text x="382.6" y="148.8">30 UP TO 120</text>
<text x="383.8" y="144.6">6 UP TO 30</text>
<text x="401.4" y="148.9">±0.8</text>
<text x="401.4" y="144.7">±0.5</text>
<text x="382" y="153.1">120 UP TO 315</text>
<text x="401.4" y="153.1">±1.2</text>
<text x="381.2" y="161.6">1000 UP TO 2000</text>
<text x="381.7" y="157.4">315 UP TO 1000</text>
<text x="402.4" y="161.6">±3</text>
<text x="402.5" y="157.4">±2</text>
<text x="383.7" y="165.9">OVER 2000</text>
<text x="402.5" y="165.9">±4</text>
<text x="383.2" y="178.8">10 UP TO 50</text>
<text x="384.8" y="174.5">UP TO 10</text>
<text x="400.3" y="178.8">±0°30'</text>
<text x="401.9" y="174.6">±1°</text>
<text x="383" y="183">50 UP TO 120</text>
<text x="400.3" y="183.1">±0°20'</text>
<text x="382.2" y="187.3">120 UP TO 400</text>
<text x="400.3" y="187.3">±0°10'</text>
<text x="383.5" y="195.9">0.5 UP TO 3</text>
<text x="401.4" y="196">±0.1</text>
<text x="384.2" y="200.1">3 UP TO 6</text>
<text x="401.4" y="200.2">±0.1</text>
<text x="382.6" y="208.7">30 UP TO 120</text>
<text x="383.7" y="204.4">6 UP TO 30</text>
<text x="401.4" y="208.7">±0.3</text>
<text x="401.4" y="204.4">±0.2</text>
<text x="230.5" y="213.6">4</text>
<text x="242.1" y="213.2">TOLERANCE UPDATED O12 H7</text>
<text x="349.7" y="212.9">30/07/2024</text>
<text x="365" y="212.9">03006144</text>
<text x="382" y="213">120 UP TO 315</text>
<text x="401.4" y="212.9">±0.5</text>
<text x="230.4" y="218.8">3</text>
<text x="242" y="217.6">FINISH CHANGE</text>
<text x="350" y="217.8">21/04/2023</text>
<text x="364.9" y="218">GANESH N</text>
<text x="381" y="221.4">1000 UP TO 2000</text>
<text x="381.6" y="217.2">315 UP TO 1000</text>
<text x="401.4" y="221.4">±1.2</text>
<text x="401.4" y="217.2">±0.8</text>
<text x="230.3" y="223.6">2</text>
<text x="383.7" y="225.7">OVER 2000</text>
<text x="402.4" y="225.7">±2</text>
<text x="230.2" y="228.6">1</text>
<text x="293.7" y="261.9">ENP</text>
<text x="385.3" y="267.5">---</text>
</g>
<g font-size="2.4">
<text x="349.6" y="227.7">08/08/2022</text>
<text x="349.9" y="223">18/04/2023</text>
</g>
<g font-size="2.1">
<text x="383.3" y="109.1">UNSPECIFIED TOL.(FAB)</text>
<text x="384.3" y="111.4">FOR ANGULAR IN mm.</text>
<text x="383.4" y="130.6">UNSPECIFIED TOL.(FAB)</text>
<text x="385.4" y="133">FOR LINEAR IN mm.</text>
<text x="383.4" y="169">UNSPECIFIED TOL.(M/C)</text>
<text x="384.3" y="171.4">FOR ANGULAR IN mm.</text>
<text x="383.4" y="190.5">UNSPECIFIED TOL.(M/C)</text>
<text x="385.4" y="192.8">FOR LINEAR IN mm.</text>
<text x="7.2" y="286.3" transform="rotate(-90 7.2 286.3)">\\parienggnew\BT060ENGG\22-23\PRU41 -TML Engine assembly line\ExDM_Uploading\PRU41A074052.dft</text>
</g>
</svg>
